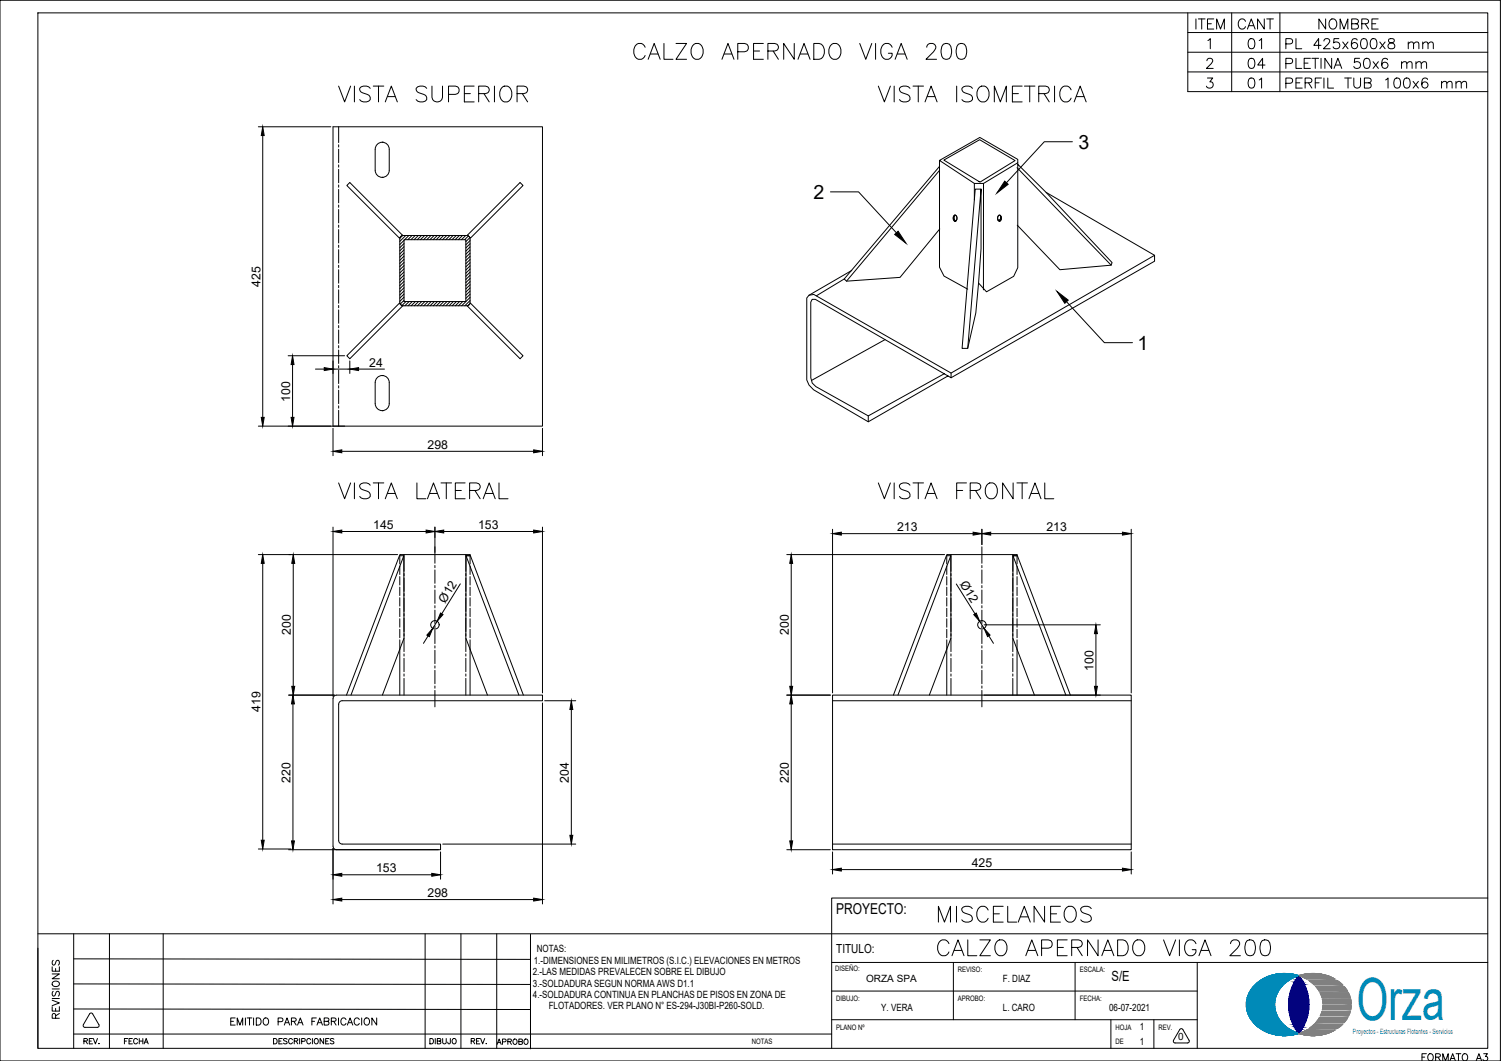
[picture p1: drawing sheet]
<svg xmlns="http://www.w3.org/2000/svg" width="420mm" height="297mm" viewBox="0 0 420 297" stroke-linecap="round" stroke-linejoin="round" font-family="sans-serif">
<!-- layer: 0 -->
<g fill="none" stroke="#000" stroke-width=".28">
<path d="M0 .1h420v296.9h-420zM10.6 3.6h405.9v289.9h-405.9zM332.5 3.6v22.1h84M332.5 9.1h84M332.5 14.6h84M344.8 3.6v22.1M358.3 3.6v22.1M72.3 35.5h20.3M73.5 37.9v78.9M93.2 35.5h58.6v83.8h-58.6zM94.8 35.5v4.4M107 39.8h.1"/>
<path d="M107 39.8a1.96 1.96 0 0 1 2 2v5.9M107 39.8a1.96 1.96 0 0 0-2 2v5.9M300.2 39.7h-7.9l-10.6 11.5M332.5 20.1h84M94.8 40.5v.7M94.8 41.8v3.7M94.8 46.2v.6M94.8 47.4v3.8M94.8 51.8v.6M94.8 53v3.8M94.8 57.4v.6M94.8 58.7v3.7"/>
<path d="M97.1 51.9l.8-.8 14.7 14.7-.8 .8zM105 47.7a1.96 1.96 0 0 0 2 2M107 49.7h.1M109 47.7a1.96 1.96 0 0 1-2 2M145.6 51.1l.8 .8-14.7 14.7-.8-.8zM232.5 53.7h7.8l10.6 11.5M263 44.9v29.9l1.2 2.5 6.7 3.7M263 46.6l-26.7 31.5 .7 .6 14.9-1 11.2-13.6M263 47.7l-26 31M264.2 44.8l10-5.7 9.9 5.9-9.8 6zM272.7 56v-4.6h2.6v29.7M272.7 51.4l-9.7-6.5 11.3-6.4 10.6 6.1v1l-9.6 5.8"/>
<path d="M274.6 52.9l-3.7 44.6h-1.6l3.7-44.6h1.6v16.7l-.7 9.6 2.2 2.5 7.6-4.3 1.2-2.5v-28.9l7.9 7.9 30.4 17.6M284.7 46.9l26.3 27.3M284.9 45.6v.4M292.8 53.9l18.5 19.6-.3 .7-14.3 1.3-12-12.5M94.8 63v.7M94.8 64.3v3.7M94.8 68.7v.6M94.8 69.9v3.7M94.8 74.3v.6M94.8 75.5v3.8M94.8 79.9v.6M112.2 66.2l.7-.3h17.7a.98 .98 0 0 1 1 1v17.7a.98 .98 0 0 1-1 1h-17.7a1 1 0 0 1-1-1v-17.7z"/>
<path d="M112.7 66l-.8 .7M113.1 67.1h17.3v17.3h-17.3zM113.1 67.3l-1.2 1.2M113.1 68.2l-1.2 1.2M113.1 69.1l-1.2 1.1M113.1 69.9l-1.2 1.2M113.1 70.8l-1.2 1.2M113.1 71.7l-1.2 1.2M113.1 72.6l-1.2 1.2M113.1 73.5l-1.2 1.2M113.1 74.4l-1.2 1.1M113.1 75.2l-1.2 1.2"/>
<path d="M113.1 76.1l-1.2 1.2M113.1 77l-1.2 1.2M113.1 77.9l-1.2 1.2M113.1 78.8l-1.2 1.2M113.1 79.7l-1.2 1.1M113.6 65.9l-1.7 1.7M114.5 65.9l-1.2 1.2M115.3 65.9l-1.1 1.2M116.2 65.9l-1.2 1.2M117.1 65.9l-1.2 1.2M118 65.9l-1.2 1.2M118.9 65.9l-1.2 1.2"/>
<path d="M119.8 65.9l-1.2 1.2M120.6 65.9l-1.1 1.2M121.5 65.9l-1.2 1.2M122.4 65.9l-1.2 1.2M123.3 65.9l-1.2 1.2M124.2 65.9l-1.2 1.2M125.1 65.9l-1.2 1.2M125.9 65.9l-1.1 1.2M126.8 65.9l-1.2 1.2M127.7 65.9l-1.2 1.2M128.6 65.9l-1.2 1.2M129.5 65.9l-1.2 1.2"/>
<path d="M130.4 65.9l-1.2 1.2M131.1 66.1l-1 1M131.5 66.5l-1.1 1.1M131.6 67.3l-1.2 1.2M131.6 68.2l-1.2 1.2M131.6 69.1l-1.2 1.2M131.6 70l-1.2 1.2M131.6 70.9l-1.2 1.2M131.6 71.8l-1.2 1.1M131.6 72.7l-1.2 1.1M131.6 73.5l-1.2 1.2M131.6 74.4l-1.2 1.2"/>
<path d="M131.6 75.3l-1.2 1.2M131.6 76.2l-1.2 1.2M131.6 77.1l-1.2 1.1M131.6 78l-1.2 1.1M131.6 78.8l-1.2 1.2M131.6 79.7l-1.2 1.2M236.3 78.1l-7.8 4.7M238.4 75.7l-12 7M267.1 60.3a.79 .79 0 0 1 .8 .8 .79 .79 0 0 1-.8 .8l-.3-.8zM267.3 60.2l-.3 .7a.72 .72 0 0 0 .6 .9M273.9 79.2l-.8 8.4-2.2 9.9M279.6 60.3a.79 .79 0 0 1 .7 .8 .79 .79 0 0 1-.7 .8l-.3-.8z"/>
<path d="M280 60.3v1.1l-.4 .3-.2-.1M80.7 99.6h15.8M94.8 81.1v3.8M94.8 85.5v.6M94.8 86.8v3.7M94.8 91.1v.7M94.8 92.4v3.7M94.8 96.8v.6M94.8 98v3.8M111.8 84.9l.8 .8-14.7 14.7-.8-.8zM113.1 80.5l-1.2 1.2M113.1 81.4l-1.2 1.2"/>
<path d="M113.1 82.3l-1.2 1.2M113.1 83.2l-1.2 1.2M113.1 84.1l-1.1 1M113.6 84.4l-1.1 1.1M114.5 84.4l-1.2 1.2M115.4 84.4l-1.2 1.2M116.3 84.4l-1.2 1.2M117.2 84.4l-1.2 1.2M118 84.4l-1.1 1.2M118.9 84.4l-1.1 1.2M119.8 84.4l-1.2 1.2M120.7 84.4l-1.2 1.2"/>
<path d="M121.6 84.4l-1.2 1.2M122.5 84.4l-1.2 1.2M123.3 84.4l-1.1 1.2M124.2 84.4l-1.1 1.2M125.1 84.4l-1.2 1.2M126 84.4l-1.2 1.2M126.9 84.4l-1.2 1.2M127.8 84.4l-1.2 1.2M128.6 84.4l-1.1 1.2M129.5 84.4l-1.2 1.2M130.9 85.7l.8-.8 14.7 14.7-.8 .8zM131.4 85.2l-.2 .2"/>
<path d="M131.6 80.6l-1.2 1.2M131.6 81.5l-1.2 1.2M131.6 82.4l-1.2 1.2M131.6 83.3l-2.4 2.3M131.6 84.1l-1.5 1.5M247.7 95.1l-20.5 11.4M298.5 84.5l10.6 11.4h7.9M72.3 119.3h24.2M81.9 102.1v14.7M88.3 103.3h2.5M93.2 119.9v7.7M93.2 103.3h4.7"/>
<path d="M94.8 102.4v.6M94.8 103.6v3.8M94.8 108v.6M94.8 109.2v3.8M94.8 113.6v.7M94.8 114.9v4.4M97.9 101v3.6M100.4 103.3h7.2M107 105.1h.1M107 115h.1M107 105.1a1.96 1.96 0 0 0-2 2v5.9a1.98 1.98 0 0 0 2 2M107 105.1a1.96 1.96 0 0 1 2 2v5.9a1.96 1.96 0 0 1-2 2"/>
<path d="M151.8 119.9v7.7M243 116.4v1.7M264.3 104.6l-21.3 11.8-14.6-8.2-1-1-.4-1.4-.1-21.2 .4-.8h.9l38 22v-1.4l-38.4-22-1.4 .3-.6 .7v23l.7 1.4 1.2 1.3 15.3 9 22.4-12.9M266.2 104.4l57-32.9v1.6l-57 32.7M95.7 126.4h53.7M72.3 155.3h39M73.5 157.7v77.5M82.1 157.7v34.4M93.2 147.6v47.4M95.7 148.8h23.6M111.9 157.9v-2.6h19.7v2.6M111.9 158.5v2.3"/>
<path d="M113 155.6l.1 23-6.1 16M113.1 155.3v4.6M121.7 147.6v10.1M121.7 158.3v.6M121.7 159.6v3.7M124.2 148.8h25.2M130.4 155.3v4.6M131.6 158.5v2.3M131.7 155.6h-1.2l-.1 23 6.1 16M151.8 147.6v46.4M220.2 155.3h44.2M221.5 157.7v34.4"/>
<path d="M233 148.2v45.8M235.5 149.4h36.9M265 157.9v-2.6h19.7v2.6M265 158.5v2.3M266.1 155.6l.1 23-6.1 16M266.2 155.3v4.6M274.8 148.2v4.3M274.8 153.1v4.6M274.8 158.3v.6M274.8 159.6v3.7M277.3 149.4h36.9M283.5 155.3v4.6"/>
<path d="M284.7 158.5v2.3M284.8 155.6h-1.3v23l6.1 16M316.7 148.2v45.8M111.9 161.4v2.4M111.9 164.4v2.3M111.9 167.3v2.4M111.9 170.3v2.3M111.9 173.2v2.4M111.9 176.2v2.3M111.9 179.1v15.5M113.1 160.6v.6M113.1 161.8v3.8"/>
<path d="M113.1 166.2v.6M113.1 167.4v3.8M113.1 171.8v.6M113.1 173.1v3.7M113.1 177.4v.7M113.1 178.7v3.7M119.8 178l-1.3 2.1M121.7 163.9v.7M121.7 165.2v3.7M121.7 169.6v.6M121.7 170.8v3.8M121.7 175.2v.6"/>
<path d="M121.7 176.4v3.8M122.4 173.9l-1.3 2M128.9 163.5l-5.2 8.3M130.4 160.6v.6M130.4 161.8v3.8M130.4 166.2v.6M130.4 167.4v3.8M130.4 171.8v.6M130.4 173.1v3.7M130.4 177.4v.7M130.4 178.7v3.7M131.6 161.4v2.4"/>
<path d="M131.6 164.4v2.3M131.6 167.3v2.4M131.6 170.3v2.3M131.6 173.2v2.4M131.6 176.2v2.3M131.6 179.1v15.5M265 161.4v2.4M265 164.4v2.3M265 167.3v2.4M265 170.3v2.3M265 173.2v2.4M265 176.2v2.3"/>
<path d="M265 179.1v15.5M266.2 160.6v.6M266.2 161.8v3.8M266.2 166.2v.6M266.2 167.4v3.8M266.2 171.8v.6M266.2 173.1v3.7M266.2 177.4v.7M266.2 178.7v3.7M267.7 163.5l5.2 8.3M274.2 173.9l1.3 2M274.8 163.9v.7"/>
<path d="M274.8 165.2v3.7M274.8 169.6v.6M274.8 170.8v3.8M274.8 175.2v.6M274.8 176.4v3.8M275.5 174.9h32.5M276.8 178l1.3 2.1M283.5 160.6v.6M283.5 161.8v3.8M283.5 166.2v.6M283.5 167.4v3.8M283.5 171.8v.6"/>
<path d="M283.5 173.1v3.7M283.5 177.4v.7M283.5 178.7v3.7M284.7 161.4v2.4M284.7 164.4v2.3M284.7 167.3v2.4M284.7 170.3v2.3M284.7 173.2v2.4M284.7 176.2v2.3M284.7 179.1v15.5M306.8 177.4v14.7M80.8 194.6h12.8"/>
<path d="M82 197.1v38.3M93.5 194.9l.7-.3h57.6v1.6h-56a.98 .98 0 0 0-1 1v38.1a.98 .98 0 0 0 1 1h27.5v1.6h-29.1a1 1 0 0 1-1-1v-41.3zM97 194.6l14.8-39h1.2l-14.8 39M113.1 183.1v.6M113.1 184.3v3.8M113.1 188.7v.6M113.1 189.9v4.7M121.7 180.8v.6M121.7 182.1v3.7M121.7 186.4v.6M121.7 187.7v3.7M121.7 192v.7"/>
<path d="M121.7 193.3v4.6M130.4 183.1v.6M130.4 184.3v3.8M130.4 188.7v.6M130.4 189.9v4.7M145.2 194.6l-14.7-39h1.2l14.8 39M151.8 196.8v56.3M152.5 196.2h8.7M159.9 198.6v35.3M220.2 194.6h12.2M221.5 197.1v38.3M233 194.6h83.7v43.3h-83.7z"/>
<path d="M233 196.2h83.7M250.1 194.6l14.8-39h1.2l-14.7 39M266.2 183.1v.6M266.2 184.3v3.8M266.2 188.7v.6M266.2 189.9v4.7M274.8 180.8v.6M274.8 182.1v3.7M274.8 186.4v.6M274.8 187.7v3.7M274.8 192v.7M274.8 193.3v4.6"/>
<path d="M275.5 194.6h32.5M283.5 183.1v.6M283.5 184.3v3.8M283.5 188.7v.6M283.5 189.9v4.7M298.4 194.6l-14.9-39h1.3l14.8 39M72.3 237.7h9.2M80.8 237.9h41.9M93.2 237.5v15.6M123.3 238.5v7.6M123.9 236.3h37.3M220.2 237.9h12.2"/>
<path d="M233 236.3h83.7M233 238.5v6.2M316.7 238.5v6.2M95.7 244.9h25.2M95.7 251.8h53.7M235.5 243.5h78.7"/>
<circle cx="121.7" cy="174.9" r="1.18"/>
<circle cx="274.9" cy="174.9" r="1.18"/>
</g>
<!-- layer: FORMATO -->
<g fill="none" stroke="#000" stroke-width=".28">
<path d="M337.8 17l.2-.4 .4-.3h.5l.4 .3a.88 .88 0 0 1-.2 1.2l-1.4 1.4h1.9M338.1 11.4l.7-.6v2.8M338 21.8h1.5l-.8 1.1a.95 .95 0 0 1 .8 1.3 .95 .95 0 0 1-1.5 .3l-.3-.4M416.5 251.4h-183.7v42.1M10.6 261.4h405.9M10.6 265.4v28.1M14.6 272.7h2l-2 1.3h2M14.6 270.7v1.2h2v-1.2M14.6 279.5h2M14.6 276.9h2M14.7 275.1a1 1 0 0 1 1.2-.4 1 1 0 0 1 .6 1.1 1 1 0 0 1-1.2 .4 1 1 0 0 1-.6-1.1zM14.9 277.5l-.3 .5 .3 .9 .5-.2 .4-1 .2-.2h.3l.3 .5-.3 .9"/>
<path d="M14.9 268.9l-.3 .4 .3 .9 .5-.2 .4-1 .2-.1h.3l.3 .4-.3 .9M15.6 271.1v.8M20.6 275.5l127.9 .1M20.6 268.4l127.9 .2M20.6 261.4v32.1M30.6 261.4v32.1M45.7 261.4v32.1M119 261.4v32.1M129 261.4v32.1M139 261.4v32.1M148.5 261.6v32M232.8 269.4h183.7"/>
<path d="M232.8 277.5h102.3M266.9 269.4v16.1M300.9 269.4v16.1M335.1 269.4v24.1M14.6 281.8v1.3h2v-1.3M14.6 280l2 .8-2 .7M15.6 285.1l-.1-1.2-.3-.2-.4 .1-.2 1.3h2M15.6 282.3v.8M16.6 283.7l-1 .7M20.6 289.5h212.2M20.6 282.5l127.9 .1M23.3 286.9l1.8-3.1 .4-.2 .4 .2 1.8 3.1"/>
<path d="M23.3 286.9v.5l.5 .2h3.6l.3-.4v-.3M64.6 285.9h.8M65.8 285h-1.2v2h1.2M66.4 287v-2l.8 2 .7-2v2M68.7 285v2M69.2 285h1.3M69.8 285v2M71 285v2M71.7 285h.7a1.07 1.07 0 0 1 .7 1 1.07 1.07 0 0 1-.7 1h-.7zM74 285.1a.94 .94 0 0 1 1.2 .9 .94 .94 0 0 1-1.2 .9l-.3-.7v-.5zM76.6 290.7h.5a.8 .8 0 0 1 .5 .8 .8 .8 0 0 1-.5 .7h-.5zM77.9 286l1.1-.1 .2-.2-.1-.5-1.2-.2v2"/>
<path d="M78.1 291.5h.5M79 290.7h-.9v1.5h.9M79.6 287l.7-2 .8 2M79.9 286.3h.9M80.4 291l-.4-.3-.6 .3 .1 .3 .9 .5-.4 .4-.6-.2M81.6 285.9l1.1-.1 .2-.2-.1-.4-1.2-.2v2M81.9 291.1a.55 .55 0 0 0-.7-.4 .55 .55 0 0 0-.4 .6v.4a.55 .55 0 0 0 .4 .5 .55 .55 0 0 0 .7-.3M82.2 285.9l.7 1.1M82.4 291.5l.8-.1 .2-.4-.4-.3h-.6v1.5M82.9 291.5l.5 .7M83.3 287l.8-2 .7 2M83.6 286.3h.9"/>
<path d="M83.9 290.7v1.5M84.4 291.5h.9l.1-.6-1-.2v1.5M86.9 291.1a.55 .55 0 0 0-.6-.4 .55 .55 0 0 0-.4 .6v.4a.55 .55 0 0 0 .4 .5 .55 .55 0 0 0 .6-.3M87.3 285.9h.8M87.5 290.7v1.5M88.2 290.8a.7 .7 0 0 1 .9 .7 .7 .7 0 0 1-.9 .7l-.3-.5zM88.5 285h-1.2v2M88.7 287l.8-2 .8 2M89 286.3h1M90.6 290.7v1.5l-1-1.5v1.5M90.7 285.9l1.2-.1 .2-.2-.1-.4-1.3-.2v2l1.3-.2 .1-.5-.5-.4M91.2 291.5h.5"/>
<path d="M92.1 290.7h-.9v1.5h.9M92.7 285.9l1.2-.1 .2-.2-.1-.4-1.3-.2v2M93.4 285.9l.7 1.1M93.5 291l-.4-.3-.6 .3 .1 .3 .9 .5-.4 .4-.6-.2M94.8 285v2M96.8 285.5a.74 .74 0 0 0-.8-.5 .74 .74 0 0 0-.6 .7v.5a.74 .74 0 0 0 .6 .8 .74 .74 0 0 0 .8-.5M97.2 287l.8-2 .8 2M97.5 286.3h1M100.6 285.5a.74 .74 0 0 0-.9-.5 .74 .74 0 0 0-.6 .7v.5a.74 .74 0 0 0 .6 .8 .74 .74 0 0 0 .9-.5M101.2 285v2M102.3 285.1a.94 .94 0 0 1 1.2 .9 .94 .94 0 0 1-1.2 .9l-.4-.7v-.5zM105.4 285v2l-1.3-2v2"/>
<path d="M120.3 290.7h.5a.8 .8 0 0 1 .5 .8 .8 .8 0 0 1-.5 .7h-.5zM121.8 290.7v1.5M122.4 291.5l.9-.1v-.5l-.9-.2v1.5l.9-.1v-.5l-.2-.1M123.9 290.7v1.1l.4 .4 .5-.2 .1-1.3M126.1 290.7l-.1 1.4-.5 .1-.2-.5M126.7 291l.1-.2a.7 .7 0 0 1 .9 .7 .7 .7 0 0 1-.9 .7l-.2-.5zM232.8 285.5h102.3M311 285.5v8M323 285.5v8M330.3 288.1l.5-.1 .3 .2 1.7 3-.1 .7-3.8 .1-.4-.3v-.5z"/>
</g>
<!-- layer: ORZA_AZUL_01 -->
<g fill="#008ab8" stroke="#008ab8" stroke-width=".28">
<path d="M359 272.5h1.1z"/>
<path d="M358.9 289.9h1.4z"/>
<path d="M359 272.5h1.3zM358.9 272.5h1.4z"/>
<path d="M358.9 272.5l1.9 .1zM358.3 272.6h2.5z"/>
<path d="M358.3 272.6h2.7zM358.2 272.6h2.8z"/>
<path d="M358.2 272.6l3.3 .1zM357.7 272.7h3.8z"/>
<path d="M357.7 272.7h3.9zM357.5 272.7h4.1z"/>
<path d="M357.5 272.7l4.6 .1zM357 272.8h5.1z"/>
<path d="M357 272.8h5.3zM356.9 272.8h5.4z"/>
<path d="M356.9 272.8l5.9 .1zM356.4 272.9h6.4z"/>
<path d="M356.4 272.9l6.5 .1zM356.2 273h6.7z"/>
<path d="M356.2 273l7.2 .1zM355.8 273.1h7.6z"/>
<path d="M355.8 273.1h7.7zM355.6 273.1h7.9z"/>
<path d="M355.6 273.1l7.5 .2 .4-.2zM355.2 273.3l.4-.2 7.5 .2z"/>
<path d="M355.2 273.3h7.9zM355 273.4h7.9z"/>
<path d="M355 273.4l7.5 .1 .4-.1zM354.6 273.5l.4-.1 7.5 .1z"/>
<path d="M354.6 273.5h7.9zM354.4 273.6h7.9z"/>
<path d="M354.4 273.6l7.5 .2 .4-.2zM354 273.8l.4-.2 7.5 .2z"/>
<path d="M354 273.8h7.9zM353.8 273.9h8z"/>
<path d="M353.8 273.9l7.6 .2 .4-.2zM353.4 274.1l.4-.2 7.6 .2z"/>
<path d="M353.4 274.1h8zM353.3 274.2h7.9z"/>
<path d="M353.3 274.2l7.5 .2 .4-.2zM352.9 274.4l.4-.2 7.5 .2z"/>
<path d="M352.9 274.4h7.9zM352.7 274.5h8z"/>
<path d="M352.7 274.5l7.6 .3 .4-.3zM352.4 274.8l.3-.3 7.6 .3z"/>
<path d="M352.4 274.8h7.9zM352.2 274.9h8z"/>
<path d="M352.2 274.9l7.7 .3 .3-.3zM351.9 275.2l.3-.3 7.7 .3z"/>
<path d="M351.9 275.2h8zM351.8 275.3h7.9z"/>
<path d="M351.8 275.3l7.6 .2 .3-.2zM351.5 275.5l.3-.2 7.6 .2z"/>
<path d="M351.5 275.5l7.8 .2 .1-.2zM351.5 275.5l7.8 .2h-8z"/>
<path d="M351.3 275.7l7.7 .3 .3-.3zM351.3 275.7l7.7 .3h-8z"/>
<path d="M351 276l7.8 .1 .2-.1zM351 276l7.8 .1h-7.9z"/>
<path d="M350.9 276.1l7.7 .3 .2-.3zM350.9 276.1l7.7 .3h-7.9z"/>
<path d="M350.7 276.4l7.8 .2 .1-.2zM350.7 276.4l7.8 .2h-8z"/>
<path d="M350.5 276.6l7.8 .3 .2-.3zM350.5 276.6l7.8 .3h-8z"/>
<path d="M350.3 276.9l7.8 .1 .2-.1zM350.3 276.9l7.8 .1h-7.9z"/>
<path d="M350.2 277l7.7 .3 .2-.3zM350.2 277l7.7 .3h-7.9z"/>
<path d="M350 277.3l7.8 .2 .1-.2zM350 277.3l7.8 .2h-7.9z"/>
<path d="M349.9 277.5l7.8 .3 .1-.3zM349.9 277.5l7.8 .3h-8z"/>
<path d="M349.7 277.8l7.8 .2 .2-.2zM349.7 277.8l7.8 .2h-7.9z"/>
<path d="M349.6 278l7.8 .3 .1-.3zM349.6 278l7.8 .3h-7.9z"/>
<path d="M349.5 278.3l7.8 .2 .1-.2zM349.5 278.3l7.8 .2h-7.9z"/>
<path d="M349.4 278.5l7.8 .3 .1-.3zM349.4 278.5l7.8 .3h-7.9z"/>
<path d="M349.3 278.8l7.8 .3 .1-.3zM349.3 278.8l7.8 .3h-7.9z"/>
<path d="M349.2 279.1l7.9 .3v-.3zM349.2 279.1l7.9 .3h-8z"/>
<path d="M349.1 279.4l7.9 .2 .1-.2zM349.1 279.4l7.9 .2h-8z"/>
<path d="M349 279.6l7.9 .3 .1-.3zM349 279.6l7.9 .3h-7.9z"/>
<path d="M349 279.9l7.9 .2v-.2zM349 279.9l7.9 .2h-8z"/>
<path d="M348.9 280.1l7.9 .3 .1-.3zM348.9 280.1l7.9 .3h-7.9z"/>
<path d="M348.9 280.4l7.9 .3v-.3zM348.9 280.4l7.9 .3h-7.9z"/>
<path d="M348.9 280.7l7.9 .3v-.3zM348.9 280.7l7.9 .3h-7.9z"/>
<path d="M348.9 281l7.9 .2v-.2zM348.9 281l7.9 .2h-7.9z"/>
<path d="M348.9 281.2l7.9 .3v-.3zM348.9 281.2l7.9 .3h-7.9z"/>
<path d="M348.9 281.5l7.9 .3v-.3zM348.9 281.5l7.9 .3h-7.9z"/>
<path d="M348.9 281.8l7.9 .2v-.2zM348.9 281.8l7.9 .2h-7.9z"/>
<path d="M348.9 282l8 .3-.1-.3zM348.9 282l8 .3h-8z"/>
<path d="M348.9 282.3l8 .3v-.3zM348.9 282.3l8 .3h-7.9z"/>
<path d="M349 282.6l8 .3-.1-.3zM349 282.6l8 .3h-8z"/>
<path d="M349 282.9l8.1 .2-.1-.2zM349 282.9l8.1 .2h-8z"/>
<path d="M349.1 283.1l8 .3v-.3zM349.1 283.1l8 .3h-7.9z"/>
<path d="M349.2 283.4l8 .2-.1-.2zM349.2 283.4l8 .2h-7.9z"/>
<path d="M349.3 283.6l8 .3-.1-.3zM349.3 283.6l8 .3h-7.9z"/>
<path d="M349.4 283.9l8 .2-.1-.2zM349.4 283.9l8 .2h-7.9z"/>
<path d="M349.5 284.1l8 .3-.1-.3zM349.5 284.1l8 .3h-7.9z"/>
<path d="M349.6 284.4l8.1 .2-.2-.2zM349.6 284.4l8.1 .2h-8z"/>
<path d="M349.7 284.6l8.1 .3-.1-.3zM349.7 284.6l8.1 .3h-7.9z"/>
<path d="M349.9 284.9l8 .2-.1-.2zM349.9 284.9l8 .2h-7.9z"/>
<path d="M350 285.1l8.1 .3-.2-.3zM350 285.1l8.1 .3h-7.9z"/>
<path d="M350.2 285.4l8.1 .2-.2-.2zM350.2 285.4l8.1 .2h-8z"/>
<path d="M350.3 285.6l8.2 .3-.2-.3zM350.3 285.6l8.2 .3h-8z"/>
<path d="M350.5 285.9l8.1 .2-.1-.2zM350.5 285.9l8.1 .2h-7.9z"/>
<path d="M350.7 286.1l8.1 .2-.2-.2zM350.7 286.1l8.1 .2h-7.9z"/>
<path d="M350.9 286.3l8.1 .2-.2-.2zM350.9 286.3l8.1 .2h-8z"/>
<path d="M351 286.5l8.3 .3-.3-.3zM351 286.5l8.3 .3h-8z"/>
<path d="M351.3 286.8l8.1 .1-.1-.1zM351.3 286.8l8.1 .1h-7.9z"/>
<path d="M351.5 286.9l8.2 .3-.3-.3zM351.5 286.9l8.2 .3h-7.9z"/>
<path d="M351.8 287.2l8.1 .1zM351.8 287.2l8.1 .1z"/>
<path d="M351.9 287.3l8.3 .3-.3-.3zM351.9 287.3l8.3 .3h-8z"/>
<path d="M352.2 287.6l8.1 .1zM352.2 287.6l8.1 .1z"/>
<path d="M352.4 287.7l8.3 .2-.4-.2zM352.4 287.7l8.3 .2h-8z"/>
<path d="M352.7 287.9l8.1 .1zM352.7 287.9l8.1 .1z"/>
<path d="M352.9 288l8.3 .3-.4-.3zM352.9 288l8.3 .3h-7.9z"/>
<path d="M353.3 288.3l8.1 .1zM353.3 288.3l8.1 .1z"/>
<path d="M353.4 288.4l8.4 .2-.4-.2zM353.4 288.4l8.4 .2h-8z"/>
<path d="M353.8 288.6l8.1 .1zM353.8 288.6l8.1 .1z"/>
<path d="M354 288.7l8.3 .2-.4-.2zM354 288.7l8.3 .2h-7.9z"/>
<path d="M354.4 288.9h8.1zM354.4 288.9h8.1z"/>
<path d="M354.6 288.9l8.3 .2-.4-.2zM354.6 288.9l8.3 .2h-7.9z"/>
<path d="M355 289.1l8.1 .1zM355 289.1l8.1 .1z"/>
<path d="M355.2 289.2l8.3 .1-.4-.1zM355.2 289.2l8.3 .1h-7.9z"/>
<path d="M355.6 289.3h7.9zM355.6 289.3l7.8 .1z"/>
<path d="M355.8 289.4h7.6zM355.8 289.4l7.1 .1z"/>
<path d="M356.2 289.5h6.7zM356.2 289.5l6.6 .1z"/>
<path d="M356.4 289.6h6.4zM356.4 289.6l5.9 .1z"/>
<path d="M356.9 289.7h5.4zM356.9 289.7h5.2z"/>
<path d="M357 289.7h5.1zM357 289.7l4.6 .1z"/>
<path d="M357.5 289.8h4.1zM357.5 289.8h4z"/>
<path d="M357.7 289.8h3.8zM357.7 289.8l3.3 .1z"/>
<path d="M358.2 289.9h2.8zM358.2 289.9h2.6z"/>
<path d="M358.3 289.9h2.5zM358.3 289.9h2z"/>
<path d="M358.9 289.9h1.2zM359 289.9h1.1z"/>
</g>
<!-- layer: ORZA_AZUL_02 -->
<g fill="#000095" stroke="#000095" stroke-width=".28">
<path d="M363.5 273.1l.5 .6h-.9z"/>
<path d="M362.7 288.1h1.7l-.4 .7z"/>
<path d="M363.1 273.7l1.3 .6-.4-.6zM363.1 273.7l1.3 .6h-1.7z"/>
<path d="M362.7 274.3l2.1 .7-.4-.7zM362.7 274.3l2.1 .7h-2.5z"/>
<path d="M362.3 275l2.8 .6-.3-.6zM362.3 275l2.8 .6h-3.1z"/>
<path d="M362 275.6l3.4 .7-.3-.7zM362 275.6l3.4 .7h-3.7z"/>
<path d="M361.7 276.3l4 .6-.3-.6zM361.7 276.3l4 .6h-4.3z"/>
<path d="M361.4 276.9l4.5 .7-.2-.7zM361.4 276.9l4.5 .7h-4.7z"/>
<path d="M361.2 277.6l4.9 .7-.2-.7zM361.2 277.6l4.9 .7h-5.1z"/>
<path d="M361 278.3l5.2 .8-.1-.8zM361 278.3l5.2 .8h-5.3z"/>
<path d="M360.9 279.1l5.4 .7-.1-.7zM360.9 279.1l5.4 .7h-5.5z"/>
<path d="M360.8 279.8l5.6 .7-.1-.7zM360.8 279.8l5.6 .7h-5.7z"/>
<path d="M360.7 280.5l5.7 .7v-.7zM360.7 280.5l5.7 .7h-5.7z"/>
<path d="M360.7 281.2l5.7 .8v-.8zM360.7 281.2l5.7 .8h-5.7z"/>
<path d="M360.7 282l5.6 .7 .1-.7zM360.7 282l5.6 .7h-5.5z"/>
<path d="M360.8 282.7l5.4 .7 .1-.7zM360.8 282.7l5.4 .7h-5.3z"/>
<path d="M360.9 283.4l5.2 .7 .1-.7zM360.9 283.4l5.2 .7h-5.1z"/>
<path d="M361 284.1l4.9 .7 .2-.7zM361 284.1l4.9 .7h-4.7z"/>
<path d="M361.2 284.8l4.5 .7 .2-.7zM361.2 284.8l4.5 .7h-4.3z"/>
<path d="M361.4 285.5l4 .7 .3-.7zM361.4 285.5l4 .7h-3.7z"/>
<path d="M361.7 286.2l3.4 .7 .3-.7zM361.7 286.2l3.4 .7h-3.1z"/>
<path d="M362 286.9l2.8 .6 .3-.6zM362 286.9l2.8 .6h-2.5z"/>
<path d="M362.3 287.5l2.1 .6 .4-.6zM362.3 287.5l2.1 .6h-1.7z"/>
<path d="M362.7 288.1l.4 .7h.9zM363.1 288.8h.9l-.5 .5z"/>
</g>
<!-- layer: ORZA_GRIS -->
<g fill="#808080" stroke="#808080" stroke-width=".28">
<path d="M367.1 272.5h1z"/>
<path d="M370.2 279.8h7.9z"/>
<path d="M366.8 289.9h1.4z"/>
<path d="M367.1 272.5h1.1zM366.8 272.5h1.4z"/>
<path d="M366.8 272.5l1.9 .1zM366.3 272.6h2.4z"/>
<path d="M366.3 272.6h2.6zM366.1 272.6h2.8z"/>
<path d="M366.1 272.6l3.3 .1zM365.7 272.7h3.7z"/>
<path d="M365.7 272.7h3.9zM365.5 272.7h4.1z"/>
<path d="M365.5 272.7l4.5 .1zM365 272.8h5z"/>
<path d="M365 272.8h5.2zM364.8 272.8h5.4z"/>
<path d="M364.8 272.8l5.9 .1zM364.4 272.9h6.3z"/>
<path d="M364.4 272.9l6.5 .1zM364.2 273h6.7z"/>
<path d="M364.2 273l7.1 .1zM363.7 273.1h7.6z"/>
<path d="M363.7 273.1h7.8zM363.5 273.1h8z"/>
<path d="M363.5 273.1l8.4 .2-.4-.2zM363.5 273.1l8.4 .2h-7.9z"/>
<path d="M364 273.3h8zM364 273.3h8z"/>
<path d="M364.1 273.3l8.4 .2-.5-.2zM364.1 273.3l8.4 .2h-7.9z"/>
<path d="M364.6 273.5l8 .1zM364.6 273.5l8 .1z"/>
<path d="M364.7 273.6l8.4 .2-.5-.2zM364.7 273.6l8.4 .2h-8z"/>
<path d="M365.1 273.8h8zM365.1 273.8h8z"/>
<path d="M365.2 273.8l8.4 .3-.5-.3zM365.2 273.8l8.4 .3h-7.9z"/>
<path d="M366.4 274.5l8.4 .3-.4-.3zM366.4 274.5l8.4 .3h-8z"/>
<path d="M366.8 274.8l8.3 .3-.3-.3zM366.8 274.8l8.3 .3h-7.9z"/>
<path d="M367.2 275.1l8.3 .3-.4-.3zM367.2 275.1l8.3 .3h-7.9z"/>
<path d="M367.6 275.4l8.2 .3-.3-.3zM367.6 275.4l8.2 .3h-7.9z"/>
<path d="M368.3 276.2l8.3 .4-.3-.4zM368.3 276.2l8.3 .4h-7.9z"/>
<path d="M368.7 276.6l8.2 .4-.3-.4zM368.7 276.6l8.2 .4h-7.9z"/>
<path d="M369 277l8.2 .5-.3-.5zM369 277l8.2 .5h-7.9z"/>
<path d="M369.5 277.9l8.2 .5-.3-.5zM369.5 277.9l8.2 .5h-8z"/>
<path d="M369.7 278.4l8.1 .4-.1-.4zM369.7 278.4l8.1 .4h-7.9z"/>
<path d="M369.9 278.8l8.1 .5-.2-.5zM369.9 278.8l8.1 .5h-8z"/>
<path d="M370.2 279.8l8 .4-.1-.4zM370.2 279.8l8 .4h-8z"/>
<path d="M370.2 280.2h8zM370.2 280.2h8z"/>
<path d="M370.2 280.2l8 .4v-.4zM370.2 280.2l8 .4h-7.9z"/>
<path d="M370.3 280.6h7.9zM370.3 280.6h7.9z"/>
<path d="M370.3 280.6l7.9 .5v-.5zM370.3 280.6l7.9 .5h-7.9z"/>
<path d="M370.3 281.5l7.9 .4v-.4zM370.3 281.5l7.9 .4h-7.9z"/>
<path d="M370.3 281.9l7.9 .4v-.4zM370.3 281.9l7.9 .4h-8z"/>
<path d="M370.2 282.3l7.9 .4 .1-.4zM370.2 282.3l7.9 .4h-7.9z"/>
<path d="M370 283.2l7.9 .4 .1-.4zM370 283.2l7.9 .4h-8z"/>
<path d="M369.9 283.6l7.8 .4 .2-.4zM369.9 283.6l7.8 .4h-8z"/>
<path d="M369.7 284l7.8 .4 .2-.4zM369.7 284l7.8 .4h-7.9z"/>
<path d="M369.3 284.9l7.7 .5 .3-.5zM369.3 284.9l7.7 .5h-8z"/>
<path d="M369 285.4l7.6 .4 .4-.4zM369 285.4l7.6 .4h-7.9z"/>
<path d="M368.7 285.8l7.6 .5 .3-.5zM368.7 285.8l7.6 .5h-8z"/>
<path d="M367.9 286.7l7.6 .3 .4-.3zM367.6 287l.3-.3 7.6 .3z"/>
<path d="M367.6 287l7.6 .3 .3-.3zM367.2 287.3l.4-.3 7.6 .3z"/>
<path d="M367.2 287.3l7.6 .3 .4-.3zM366.9 287.6l.3-.3 7.6 .3z"/>
<path d="M366.9 287.6l7.5 .3 .4-.3zM366.5 287.9l.4-.3 7.5 .3z"/>
<path d="M365.8 288.3l7.4 .3 .5-.3zM365.3 288.6l.5-.3 7.4 .3z"/>
<path d="M365.3 288.6h7.9zM365.2 288.6h8z"/>
<path d="M365.2 288.6l7.4 .3 .6-.3zM364.7 288.9l.5-.3 7.4 .3z"/>
<path d="M364.7 288.9h7.9zM364.6 288.9h8z"/>
<path d="M364.6 288.9l7.5 .2 .5-.2zM364.1 289.1l.5-.2 7.5 .2z"/>
<path d="M364.1 289.1h8zM364 289.2h8z"/>
<path d="M364 289.2l7.5 .1 .5-.1zM363.5 289.3l.5-.1 7.5 .1z"/>
<path d="M363.5 289.3h8zM363.5 289.3l7.9 .1z"/>
<path d="M363.7 289.4l7.2 .1 .5-.1zM363.7 289.4l7.2 .1z"/>
<path d="M364.2 289.5h6.7zM364.2 289.5h6.5z"/>
<path d="M364.3 289.5h6.4zM364.3 289.5l5.9 .2z"/>
<path d="M364.8 289.7h5.4zM364.8 289.7h5.3z"/>
<path d="M365 289.7h5.1zM365 289.7l4.6 .1z"/>
<path d="M365.5 289.8h4.1zM365.5 289.8h4z"/>
<path d="M365.6 289.8h3.9zM365.6 289.8l3.3 .1z"/>
<path d="M366.1 289.9h2.8zM366.1 289.9h2.7z"/>
<path d="M366.3 289.9h2.5zM366.3 289.9h1.9z"/>
<path d="M366.8 289.9h1.3zM367 289.9h1.1z"/>
</g>
<path d="M366.4 274.5h8l1.4 1.2h-7.9zM368.3 276.2h8l.9 1.3h-7.9zM369.5 277.9h7.9M369.5 277.9l.5 1.4h8M370.2 279.8l7.9-.1 .2 1.4h-8zM373.7 274.1a12.9 12.9 0 0 0-10.1-1l2.1 1h7.9M377.5 277.9l.5 1.4M369.3 284.9l-1 1.4h8l1-1.4h-8M370 283.2h8l-.5 1.2h-7.9zM370.2 282.7h7.9l.1-1.2h-7.9l-.1 1.2M373.7 288.3a12.8 12.8 0 0 1-10.1 1l2.2-1h7.9M374.4 287.9h-7.9l1.4-1.2h8l-1.5 1.2" fill="none" stroke="#808080" stroke-width=".28"/>
<!-- layer: ORZA_AZUL_02 -->
<path d="M363.6 273.1a12.9 12.9 0 0 1 0 16.2 12.8 12.8 0 0 1 0-16.2z" fill="none" stroke="#000095" stroke-width=".28"/>
<!-- layer: ORZA_AZUL_01 -->
<path d="M351 276a12.3 12.3 0 0 1 12.6-2.9 8.6 8.6 0 0 0-6.5 10 9.4 9.4 0 0 0 6.5 6.2 11.8 11.8 0 0 1-13.9-4.6 7.4 7.4 0 0 1 1.3-8.7z" fill="none" stroke="#008ab8" stroke-width=".28"/>
<!-- layer: 0 -->
<g fill="#000" stroke="#000" stroke-width=".28">
<path d="M73.5 35.5l.5 2.4h-.9zM281.2 50.7l1 .9-3.1 2.4zM250.4 65.6l1-.9 2.2 3.4zM295.9 81.6l3.1 2.4-.9 .9zM73.1 116.8h.9l-.5 2.5zM81.9 99.6l.4 2.5h-.8zM81.5 116.8h.8l-.4 2.5zM90.8 102.9l2.4 .4-2.4 .4zM97.9 103.3l2.5-.4v.8zM93.2 126.4l2.5-.5v.9zM149.4 125.9l2.4 .5-2.4 .4zM73.5 155.3l.5 2.4h-.9z"/>
<path d="M82.1 155.3l.4 2.4h-.8zM93.2 148.8l2.5-.4v.8zM119.3 148.4l2.4 .4-2.4 .4zM121.7 148.8l2.5-.4v.8zM149.4 148.4l2.4 .4-2.4 .4zM221.5 155.3l.4 2.4h-.8zM233 149.4l2.5-.4v.8zM272.4 149l2.4 .4-2.4 .4zM274.8 149.4l2.5-.4v.8zM314.2 149l2.5 .4-2.5 .4zM121.1 175.9l-.9 2.3-.7-.4zM123.3 171.6l.7 .4-1.6 1.9z"/>
<path d="M272.6 172.1l.7-.5 .9 2.3zM275.5 175.9l1.6 1.9-.7 .4zM306.8 174.9l.4 2.5h-.8zM82 194.6l.4 2.5h-.8zM81.7 192.1h.8l-.4 2.5zM159.9 196.2l.4 2.4h-.8zM221.5 194.6l.4 2.5h-.8zM221.1 192.1h.8l-.4 2.5zM306.4 192.1h.8l-.4 2.5zM73.1 235.2h.9l-.5 2.5zM81.6 235.4h.8l-.4 2.5zM159.5 233.9h.8l-.4 2.4z"/>
<path d="M221.1 235.4h.8l-.4 2.5zM93.2 244.9l2.5-.4v.8zM93.2 251.8l2.5-.4v.9zM120.9 244.5l2.4 .4-2.4 .4zM149.4 251.4l2.4 .4-2.4 .5zM233 243.5l2.5-.4v.8zM314.2 243.1l2.5 .4-2.5 .4z"/>
</g>
<text font-size="16.3" fill="#008ab8" x="379.8" y="285.5">Orza</text>
<g font-size="8.4">
<text x="176" y="18">CALZO APERNADO VIGA 200</text>
<text x="261.4" y="268.8">CALZO APERNADO VIGA 200</text>
</g>
<g font-size="7.9">
<text x="93.5" y="29.6">VISTA SUPERIOR</text>
<text x="244.5" y="29.6">VISTA ISOMETRICA</text>
<text x="93.5" y="140.8">VISTA LATERAL</text>
<text x="244.5" y="140.8">VISTA FRONTAL</text>
<text x="261.4" y="259.3">MISCELANEOS</text>
</g>
<g font-size="6.2">
<text x="333.4" y="9.5">ITEM</text>
<text x="345.4" y="9.5">CANT</text>
<text x="367.9" y="9.5">NOMBRE</text>
<text x="348.2" y="14.8">01</text>
<text x="358.8" y="14.8">PL 425x600x8 mm</text>
<text x="348.2" y="20.5">04</text>
<text x="358.8" y="20.5">PLETINA 50x6 mm</text>
<text x="348.2" y="25.8">01</text>
<text x="358.8" y="25.8">PERFIL TUB 100x6 mm</text>
</g>
<g font-size="5.5">
<text x="301.9" y="41.6">3</text>
<text x="227.7" y="55.7">2</text>
<text x="318.4" y="97.9">1</text>
</g>
<text font-size="4.9" x="396.9" y="298.1">FORMATO A3</text>
<g font-size="4.4">
<text x="22.2" y="293.5">REV.</text>
<text x="33.5" y="293.5">FECHA</text>
<text x="130.5" y="293.5">REV.</text>
<text x="137.9" y="293.5">APROBO</text>
</g>
<text font-size="4.2" x="234" y="255.9">PROYECTO:</text>
<text font-size="3.9" x="311.1" y="274.6">S/E</text>
<text font-size="3.5" x="234.1" y="266.7">TITULO:</text>
<g font-size="3.4">
<text x="72.9" y="80.2" transform="rotate(-90 72.9 80.2)">425</text>
<text x="103.3" y="102.7">24</text>
<text x="81.2" y="112.4" transform="rotate(-90 81.2 112.4)">100</text>
<text x="119.7" y="125.7">298</text>
<text x="104.5" y="148.1">145</text>
<text x="133.8" y="148.1">153</text>
<text x="251.1" y="148.7">213</text>
<text x="292.9" y="148.7">213</text>
<text x="268.5" y="163.5" transform="rotate(58 268.5 163.5)">Ø12</text>
<text x="124.6" y="169" transform="rotate(-58 124.6 169)">Ø12</text>
<text x="81.4" y="177.8" transform="rotate(-90 81.4 177.8)">200</text>
<text x="220.8" y="177.8" transform="rotate(-90 220.8 177.8)">200</text>
<text x="306.1" y="187.7" transform="rotate(-90 306.1 187.7)">100</text>
<text x="72.9" y="199.3" transform="rotate(-90 72.9 199.3)">419</text>
<text x="81.3" y="219.1" transform="rotate(-90 81.3 219.1)">220</text>
<text x="159.3" y="219.1" transform="rotate(-90 159.3 219.1)">204</text>
<text x="220.8" y="219.1" transform="rotate(-90 220.8 219.1)">220</text>
<text x="105.3" y="244.2">153</text>
<text x="272" y="242.8">425</text>
<text x="119.7" y="251.2">298</text>
</g>
<g font-size="2.8">
<text x="149.4" y="269.8">1.-DIMENSIONES EN MILIMETROS (S.I.C.) ELEVACIONES EN METROS</text>
<text x="150.2" y="266.6">NOTAS:</text>
<text x="149.2" y="273.1">2.-LAS MEDIDAS PREVALECEN SOBRE EL DIBUJO</text>
<text x="242.5" y="275">ORZA SPA</text>
<text x="280.8" y="274.9">F. DIAZ</text>
<text x="149.2" y="279.5">4.-SOLDADURA CONTINUA EN PLANCHAS DE PISOS EN ZONA DE</text>
<text x="149.2" y="276.3">3.-SOLDADURA SEGUN NORMA AWS D1.1</text>
<text x="153.6" y="282.5">FLOTADORES. VER PLANO N° ES-294-J30BI-P260-SOLD.</text>
<text x="246.7" y="283">Y. VERA</text>
<text x="280.8" y="283">L. CARO</text>
<text x="310.5" y="283">06-07-2021</text>
<text x="319.1" y="288.5">1</text>
<text x="319.1" y="292.4">1</text>
<text x="329.7" y="291.1">0</text>
</g>
<g font-size="2.1">
<text x="233.8" y="271.8">DISEÑO:</text>
<text x="268.2" y="272.2">REVISO:</text>
<text x="302.2" y="272.2">ESCALA:</text>
<text x="234.1" y="280.2">DIBUJO:</text>
<text x="268.2" y="280.2">APROBO:</text>
<text x="302.2" y="280.2">FECHA:</text>
<text x="210.5" y="292.3">NOTAS</text>
<text x="234.1" y="288.3">PLANO Nº</text>
<text x="312.3" y="288.3">HOJA</text>
<text x="312.3" y="292.4">DE</text>
<text x="324.3" y="288.3">REV.</text>
</g>
<text font-size="2" fill="#008ab8" x="378.7" y="289.4">Proyectos - Estructuras Flotantes - Servicios</text>
</svg>
